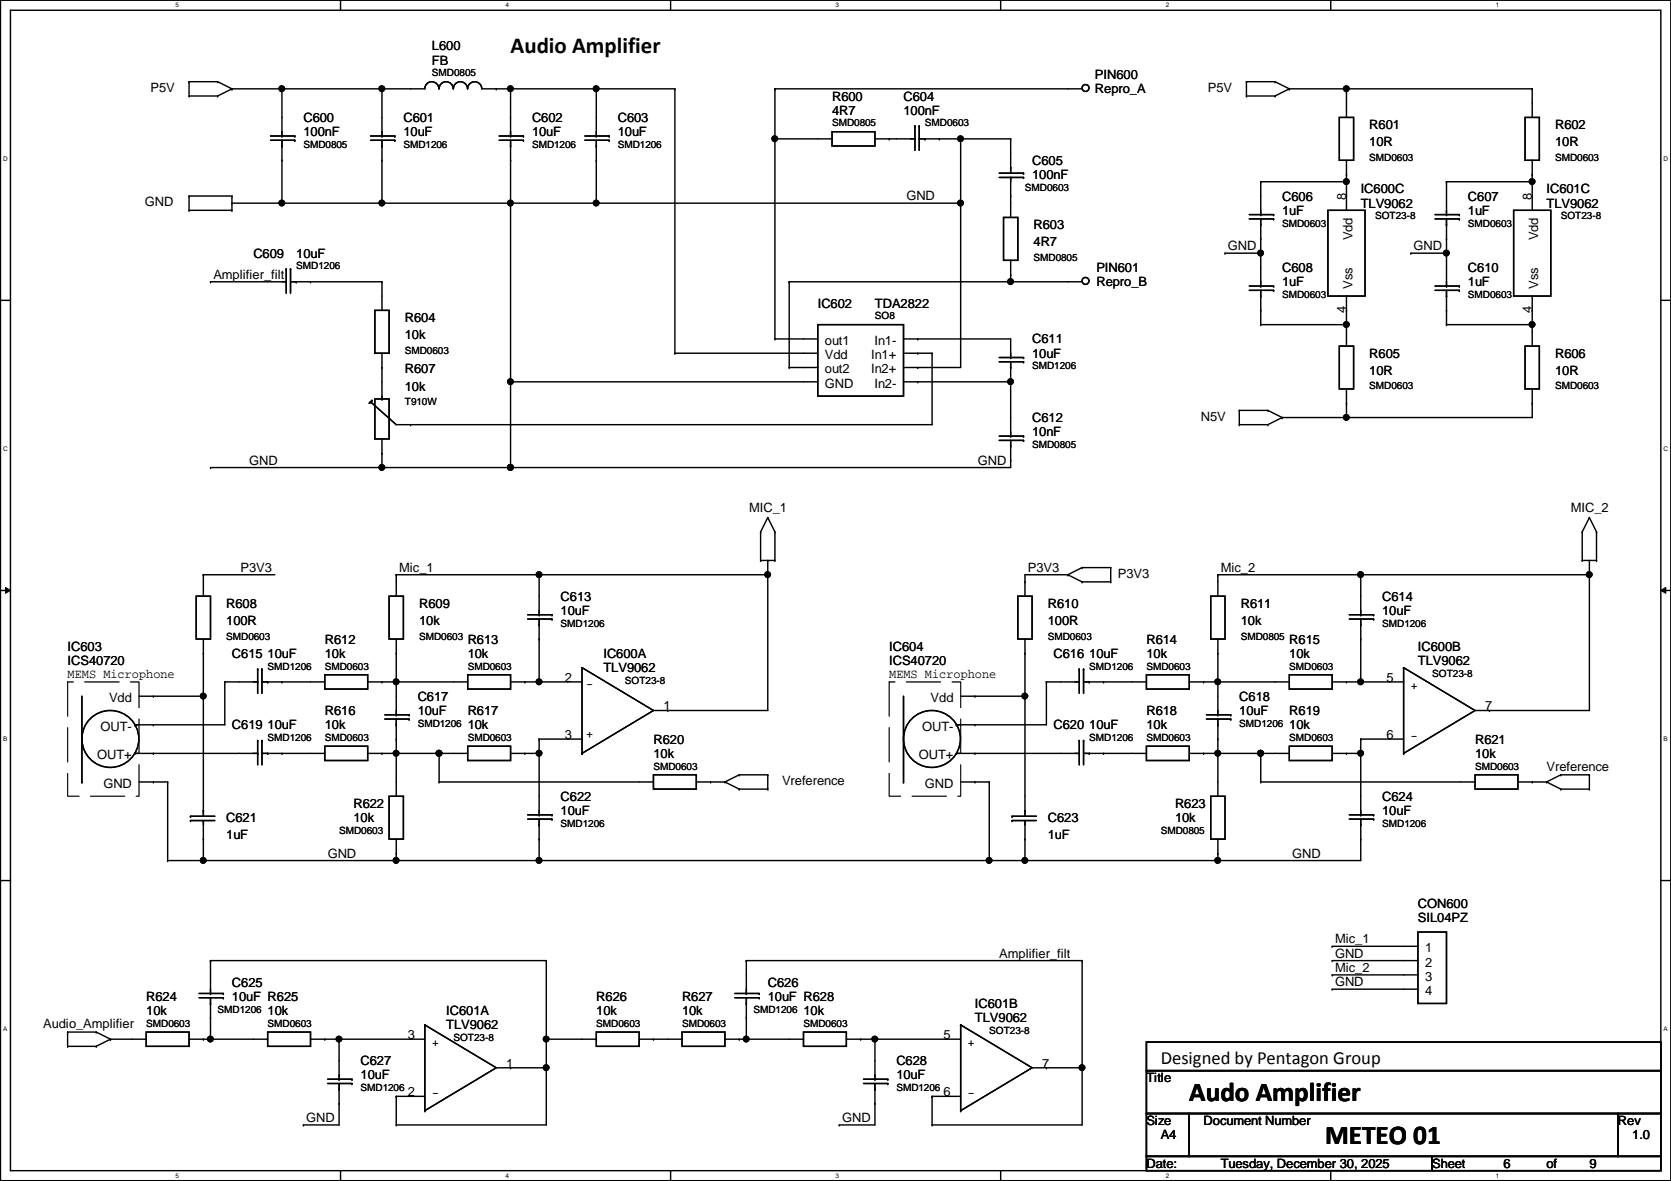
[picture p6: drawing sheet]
<svg xmlns="http://www.w3.org/2000/svg" width="297mm" height="210mm" viewBox="0 0 297 210" stroke-linecap="round" stroke-linejoin="round" font-family="sans-serif">
<path d="M.1 0h296.9v209.8h-296.9zM1.9 1.8h293.3v206.3h-293.3z" fill="none" stroke="#000" stroke-width=".25"/>
<g fill="#fff">
<path d="M31.2 .3h.6v1.2h-.6z"/>
<path d="M31.2 208.3h.6v1.2h-.6z"/>
</g>
<path d="M60.5 0v1.8M60.5 208.1v1.7" fill="none" stroke="#000" stroke-width=".25"/>
<g fill="#fff">
<path d="M89.9 .3h.6v1.2h-.6z"/>
<path d="M89.9 208.3h.6v1.2h-.6z"/>
</g>
<path d="M119.2 0v1.8M119.2 208.1v1.7" fill="none" stroke="#000" stroke-width=".25"/>
<g fill="#fff">
<path d="M148.5 .3h.6v1.2h-.6z"/>
<path d="M148.5 208.3h.6v1.2h-.6z"/>
</g>
<path d="M177.9 0v1.8M177.9 208.1v1.7" fill="none" stroke="#000" stroke-width=".25"/>
<g fill="#fff">
<path d="M207.2 .3h.6v1.2h-.6z"/>
<path d="M207.2 208.3h.6v1.2h-.6z"/>
</g>
<path d="M236.6 0v1.8M236.6 208.1v1.7" fill="none" stroke="#000" stroke-width=".25"/>
<g fill="#fff">
<path d="M265.9 .3h.6v1.2h-.6z"/>
<path d="M265.9 208.3h.6v1.2h-.6z"/>
<path d="M.5 27.6h.8v1.2h-.8z"/>
<path d="M295.7 27.6h.8v1.2h-.8z"/>
<path d="M.5 79.2h.8v1.1h-.8z"/>
<path d="M295.7 79.2h.8v1.1h-.8z"/>
</g>
<path d="M.1 53.4h1.8M295.2 53.4h1.8" fill="none" stroke="#000" stroke-width=".25"/>
<g fill="#fff">
<path d="M.5 130.7h.8v1.2h-.8z"/>
<path d="M295.7 130.7h.7v1.2h-.7z"/>
</g>
<path d="M.1 104.9h1.8M295.2 104.9h1.8" fill="none" stroke="#000" stroke-width=".25"/>
<path d="M1 104.4l.9 .5-.9 .6zM295.2 104.9l.9-.5v1.1z" fill="#000"/>
<path d="M1 104.4l.9 .5-.9 .6zM295.2 104.9l.9-.5v1.1z" fill="none" stroke="#000" stroke-width=".18"/>
<g fill="#fff">
<path d="M.5 182.3h.8v1.2h-.8z"/>
<path d="M295.7 182.3h.7v1.2h-.7z"/>
</g>
<g fill="none" stroke="#000" stroke-width=".25">
<path d="M33.6 17.1h.1M33.6 14.5h.1M33.6 14.5v2.6M33.6 14.5h5.1M33.6 17.1h5.1M38.7 14.5h.1M38.7 17.1h.1M38.7 14.5l2.5 1.3M41.2 15.8h.1M41.2 15.8h34.3a1.27 1.27 0 0 1 1.3-1.3 1.27 1.27 0 0 1 1.3 1.3 1.25 1.25 0 0 1 1.2-1.3 1.25 1.25 0 0 1 1.3 1.3M41.2 15.8l-2.5 1.3M50.1 15.8h.1"/>
<path d="M50.1 15.8v8.4M67.9 15.8h.1M67.9 15.8v8.4M80.6 15.8a1.25 1.25 0 0 1 1.2-1.3 1.25 1.25 0 0 1 1.3 1.3M83.1 15.8a1.25 1.25 0 0 1 1.3-1.3 1.25 1.25 0 0 1 1.2 1.3M85.7 15.8h34.3M88.2 15.8h.1M90.8 15.8h.1M90.8 15.8v8.4M106 15.8h.1M106 15.8v8.4M120 15.8h.1"/>
<path d="M120 15.8v47M137.7 15.8h.1M137.7 15.8h54.7M137.7 15.8v44.4M221.6 17.1h.1M221.6 14.5h.1M221.6 14.5h5M221.6 17.1h5M221.6 14.5v2.6M226.6 14.5h.1M226.6 17.1h.1M226.6 14.5l2.6 1.3"/>
<path d="M229.2 15.8h.1M229.2 15.8h43.2M229.2 15.8l-2.6 1.3M239.3 15.8h.1M239.3 15.8v5.1M272.4 15.8h.1M272.4 15.8v5.1M33.6 37.4h.1M33.6 34.8h.1M33.6 34.8h7.6M33.6 37.4h7.6M33.6 34.8v2.6"/>
<path d="M41.2 36.1h.1M41.2 34.8h.1M41.2 37.4h.1M41.2 36.1h129.6M41.2 34.8v2.6M48.1 24.2h4.3M48.1 24.9h4.3M50.1 28.5h.1M50.1 36.1h.1M50.1 24.2h.1M50.1 26h.1M50.1 24.9v11.2"/>
<path d="M52.4 24.2h.1M52.4 24.9h.1M65.9 24.2h4.3M65.9 24.9h4.3M67.9 28.5h.1M67.9 36.1h.1M67.9 24.2h.1M67.9 26h.1M67.9 24.9v11.2M70.2 24.2h.1M70.2 24.9h.1M88.7 24.2h4.3"/>
<path d="M88.7 24.9h4.3M90.8 36.1h.1M90.8 28.5h.1M90.8 24.2h.1M90.8 26h.1M90.8 24.9v58.2M93 24.2h.1M93 24.9h.1M104 24.2h4.3M104 24.9h4.3M106 36.1h.1M106 28.5h.1"/>
<path d="M106 24.2h.1M106 26h.1M106 24.9v11.2M108.3 24.2h.1M108.3 24.9h.1M137.7 24.7h.1M137.7 24.7h10.2M147.9 23.4h7.6v2.6h-7.6zM155.5 24.7h7.1M158.1 24.7h.1M162.6 22.4h.1M162.6 24.7h.1"/>
<path d="M162.6 22.4v4.3M163.4 22.4h.1M163.4 24.7h16.3M163.4 22.4v4.3M164.4 24.7h.1M167 24.7h.1M170.8 24.7h.1M170.8 36.1h.1M170.8 24.7v40.6h-10.2M177.6 31.5h4.3M177.6 30.8h4.3M178.4 38.7h2.5v7.6h-2.5z"/>
<path d="M179.7 34.8h.1M179.7 24.7h.1M179.7 31.5h.1M179.7 29.8h.1M179.7 24.7v6.1M179.7 31.5v7.2M181.9 31.5h.1M181.9 30.8h.1M222.1 38.1h4.3M222.1 38.9h4.3M224.1 32.3h.1M224.1 38.1h.1"/>
<path d="M224.1 39.9h.1M224.1 32.3v5.8M224.1 38.9v11.9M224.1 32.3h15.2M226.4 38.1h.1M226.4 38.9h.1M236 37.4h6.7v15.2h-6.7zM238.1 20.9h2.5v7.6h-2.5zM239.3 32.3h.1M239.3 31h.1M239.3 28.5v8.9M255.1 38.1h4.3"/>
<path d="M255.1 38.9h4.3M257.1 32.3h.1M257.1 38.1h.1M257.1 39.9h.1M257.1 32.3h15.3M257.1 32.3v5.8M257.1 38.9v11.9M259.4 38.1h.1M259.4 38.9h.1M269.1 37.4h6.6v15.2h-6.6zM271.1 20.9h2.5v7.6h-2.5zM272.4 32.3h.1"/>
<path d="M272.4 31h.1M272.4 28.5v8.9M37.4 50.1h.1M37.4 50.1h13.5M50.9 47.8h.1M50.9 50.1h.1M50.9 47.8v4.3M51.6 47.8h.1M51.6 50.1h16.3M51.6 47.8v4.3M52.7 50.1h.1M55.2 50.1h.1"/>
<path d="M66.6 55.2h2.6v7.6h-2.6zM67.9 50.1h.1M67.9 50.1v5.1M140.3 50.1h.1M140.3 50.1h52.1M140.3 50.1v15.2M145.4 57.7h15.2v12.7h-15.2zM179.7 48.8h.1M179.7 50.1h.1M179.7 46.3v3.8M217.8 45h.1M217.8 45h6.3"/>
<path d="M222.1 50.8h4.3M222.1 51.6h4.3M224.1 45h.1M224.1 55.2h.1M224.1 57.7h.1M224.1 42.5h.1M224.1 50.8h.1M224.1 52.6h.1M224.1 51.6v6.1M224.1 57.7h15.2M226.4 50.8h.1M226.4 51.6h.1"/>
<path d="M239.3 57.7h.1M239.3 55.2h.1M239.3 52.6v8.9M250.8 45h.1M250.8 45h6.3M255.1 50.8h4.3M255.1 51.6h4.3M257.1 45h.1M257.1 57.7h.1M257.1 55.2h.1M257.1 42.5h.1M257.1 50.8h.1"/>
<path d="M257.1 52.6h.1M257.1 57.7h15.3M257.1 51.6v6.1M259.4 50.8h.1M259.4 51.6h.1M272.4 57.7h.1M272.4 55.2h.1M272.4 52.6v8.9M65.9 71.4h.1M66.1 71.2h.1M66.1 71.2l-.5 .5M66.6 70.9h2.6v7.1h-2.6z"/>
<path d="M67.9 65.3h.1M67.9 70.9h.1M67.9 62.8v8.1M67.9 78v5.1M73 75.5h.1M90.8 67.9h.1M90.8 67.9h54.6M120 62.8h.1M120 62.8h25.4M137.7 60.2h.1M137.7 60.2h7.7M140.3 65.3h.1"/>
<path d="M140.3 65.3h5.1M160.6 67.9h19.1M160.6 62.8h5.1M160.6 60.2h19.1v3.3M163.1 62.8h.1M163.1 67.9h.1M163.1 65.3h.1M163.1 60.2h.1M165.7 62.8h.1M165.7 62.8v12.7h-95.3l-4.5-4.1M177.6 77.5h4.3M177.6 78.3h4.3"/>
<path d="M177.6 63.5h4.3M177.6 64.3h4.3M179.7 67.9h.1M179.7 77.5h.1M179.7 79.3h.1M179.7 63.5h.1M179.7 65.3h.1M179.7 64.3v13.2M179.7 78.3v4.8h-142.3M181.9 77.5h.1M181.9 78.3h.1M181.9 63.5h.1"/>
<path d="M181.9 64.3h.1M220.3 75.5h.1M220.3 72.9h.1M220.3 75.5h5.1M220.3 72.9h5.1M220.3 72.9v2.6M225.4 72.9h.1M225.4 75.5h.1M225.4 72.9l2.5 1.3M227.9 74.2h.1M227.9 74.2l-2.5 1.3M238.1 61.5h2.5v7.6h-2.5z"/>
<path d="M239.3 74.2h.1M239.3 71.7h.1M239.3 69.1v5.1M271.1 61.5h2.5v7.6h-2.5zM272.4 71.7h.1M272.4 69.1v5.1h-44.5M37.4 83.1h.1M67.9 83.1h.1M67.9 80.6h.1M90.8 83.1h.1M135.2 94.5h.1M135.2 99.6h.1"/>
<path d="M135.2 99.6h2.5M135.2 94.5v5.1M136.5 99.6h.1M136.5 92h.1M136.5 99.6v26.7h-20.3M136.5 92l-1.3 2.5M136.5 92l1.2 2.5M137.7 94.5h.1M137.7 99.6h.1M137.7 94.5v5.1M179.7 81.8h.1M281.3 94.5h.1"/>
<path d="M281.3 99.6h.1M281.3 94.5v5.1M281.3 99.6h2.5M282.5 92h.1M282.5 99.6v26.7h-20.3M282.5 92l-1.2 2.5M282.5 92l1.3 2.5M283.8 94.5h.1M283.8 99.6h.1M283.8 94.5v5.1M34.9 106h2.5v7.6h-2.5zM36.1 102.2h.1"/>
<path d="M36.1 116.1h.1M36.1 102.2v3.8M36.1 113.6v31.5M36.1 102.2h12.7M45.8 118.9h.1M45.8 118.9v4.3M46.6 118.9h.1M46.6 118.9v4.3M57.7 119.9h7.7v2.6h-7.7zM69.2 106h2.5v7.6h-2.5zM70.4 116.1h.1M70.4 102.2h.1"/>
<path d="M70.4 102.2v3.8M70.4 113.6v13.4M70.4 102.2h66.1M83.1 119.9h7.7v2.6h-7.7zM93.8 109.3h4.3M93.8 110h4.3M95.8 113.6h.1M95.8 102.2h.1M95.8 109.3h.1M95.8 111h.1M95.8 102.2v7.1M95.8 110v11.2"/>
<path d="M98.1 109.3h.1M98.1 110h.1M103.5 118.7h.1M103.5 118.7l12.7 7.6M103.5 118.7v15.2M136.5 102.2h.1M180.9 106h2.6v7.6h-2.6zM182.2 116.1h.1M182.2 103.4h.1M182.2 113.6v31.5M189.8 102.2h.1M189.8 102.2h-7.6v3.8"/>
<path d="M189.8 102.2l2.6 1.2M191.9 118.9h.1M191.9 118.9v4.3M192.4 100.9h.1M192.4 103.4h.1M192.4 100.9h5M192.4 100.9l-2.6 1.3M192.4 103.4h5M192.6 118.9h.1M192.6 118.9v4.3M197.4 103.4h.1M197.4 100.9h.1"/>
<path d="M197.4 100.9v2.5M203.8 119.9h7.6v2.6h-7.6zM215.2 106h2.6v7.6h-2.6zM216.5 102.2h.1M216.5 116.1h.1M216.5 102.2h66M216.5 102.2v3.8M216.5 113.6v13.4M229.2 119.9h7.6v2.6h-7.6zM239.9 109.3h4.3M239.9 110h4.3M241.9 113.6h.1"/>
<path d="M241.9 102.2h.1M241.9 109.3h.1M241.9 111h.1M241.9 102.2v7.1M241.9 110v11.2M244.2 109.3h.1M244.2 110h.1M249.5 118.7h.1M249.5 118.7l12.7 7.6M249.5 118.7v15.2M282.5 102.2h.1M14.6 139h.1"/>
<path d="M14.6 123.7v15.3M24 128.8h.1M24 133.9h.1M24 133.9h21.8M24.7 139h5.1M24.7 123.7h11.4M27.3 139h.1M27.3 123.7h.1M27.3 133.9h.1M27.3 128.8h.1M29.8 139h.1M29.8 139v14"/>
<path d="M36.1 123.7h.1M40 121.2h.1M40 121.2h5.8M40 121.2v7.6h-16M45.8 121.2h.1M45.8 131.6h.1M45.8 133.9h.1M45.8 131.6v4.3M46.6 131.6h.1M46.6 133.9h11.1M46.6 121.2h11.1M46.6 131.6v4.3"/>
<path d="M47.6 121.2h.1M47.6 133.9h.1M50.1 121.2h.1M50.1 133.9h.1M57.7 132.6h7.7v2.6h-7.7zM65.4 133.9h17.7M65.4 121.2h17.7M67.9 133.9h.1M67.9 121.2h.1M68.4 127h4.3M68.4 127.8h4.3M70.4 131.4h.1"/>
<path d="M70.4 121.2h.1M70.4 133.9h.1M70.4 127h.1M70.4 128.8h.1M70.4 127.8v13.7M72.7 127h.1M72.7 127.8h.1M78.1 133.9h.1M78.1 139h.1M78.1 139h38.1M78.1 133.9v5.1M83.1 132.6h7.7v2.6h-7.7z"/>
<path d="M90.8 133.9h5M90.8 121.2h12.7M93.3 133.9h.1M93.3 121.2h.1M95.8 133.9h.1M95.8 121.2h.1M95.8 131.4h.1M95.8 131.4v13.4M95.8 131.4h7.7M103.5 133.9h.1M116.2 137.7h7.6v2.6h-7.6zM116.2 126.3l-12.7 7.6"/>
<path d="M118.7 126.3h.1M123.8 139h5.1M126.3 139h.1M128.9 139h.1M128.9 139l2.5 1.3M131.4 137.7h.1M131.4 137.7h5.1M131.4 137.7l-2.5 1.3M136.5 137.7h.1M136.5 137.7v2.6M160.6 139h.1M160.6 123.7v15.3"/>
<path d="M170 128.8h.1M170 133.9h.1M170 133.9h21.9M170.8 139h5M170.8 123.7h11.4M173.3 133.9h.1M173.3 139h.1M173.3 123.7h.1M173.3 128.8h.1M175.8 139h.1M175.8 139v14M182.2 123.7h.1"/>
<path d="M186 121.2h.1M186 121.2h5.9M186 121.2v7.6h-16M191.9 121.2h.1M191.9 131.6h.1M191.9 133.9h.1M191.9 131.6v4.3M192.6 131.6h.1M192.6 133.9h11.2M192.6 121.2h11.2M192.6 131.6v4.3M193.6 121.2h.1"/>
<path d="M193.6 133.9h.1M196.2 121.2h.1M196.2 133.9h.1M203.8 132.6h7.6v2.6h-7.6zM211.4 133.9h17.8M211.4 121.2h17.8M213.9 133.9h.1M213.9 121.2h.1M214.5 127h4.3M214.5 127.8h4.3M216.5 133.9h.1M216.5 131.4h.1"/>
<path d="M216.5 121.2h.1M216.5 127h.1M216.5 128.8h.1M216.5 127.8v13.7M218.8 127h.1M218.8 127.8h.1M224.1 139h.1M224.1 133.9h.1M224.1 139h38.1M224.1 133.9v5.1M229.2 132.6h7.6v2.6h-7.6zM236.8 133.9h5.1"/>
<path d="M236.8 121.2h12.7M239.3 133.9h.1M239.3 121.2h.1M241.9 133.9h.1M241.9 121.2h.1M241.9 131.4h.1M241.9 131.4h7.6M241.9 131.4v13.4M249.5 133.9h.1M262.2 137.7h7.6v2.6h-7.6zM262.2 126.3l-12.7 7.6M264.7 126.3h.1"/>
<path d="M269.8 139h5.1M272.4 139h.1M274.9 139h.1M274.9 139l2.5 1.3M277.4 137.7h.1M277.4 137.7h5.1M277.4 137.7l-2.5 1.3M282.5 137.7h.1M282.5 137.7v2.6M.1 156.5h1.8M29.8 153h.1M33.9 145.8h.1"/>
<path d="M33.9 145.1h.1M33.9 145.8h4.3M33.9 145.1h4.3M36.1 149.1h.1M36.1 153h.1M36.1 145.8h.1M36.1 144.1h.1M36.1 145.8v7.2M69.2 141.5h2.5v7.6h-2.5zM70.4 153h.1M70.4 151.7h.1M70.4 149.1v3.9"/>
<path d="M93.8 144.8h4.3M93.8 145.6h4.3M95.8 149.1h.1M95.8 153h.1M95.8 144.8h.1M95.8 146.6h.1M95.8 145.6v7.4M98.1 144.8h.1M98.1 145.6h.1M131.4 140.3h.1M131.4 140.3h5.1M136.5 140.3h.1"/>
<path d="M175.8 153h.1M179.9 145.8h.1M179.9 145.1h.1M179.9 145.8h4.3M179.9 145.1h4.3M182.2 153h.1M182.2 149.1h.1M182.2 145.8h.1M182.2 144.1h.1M182.2 145.8v7.2M215.2 141.5h2.6v7.6h-2.6zM216.5 151.7h.1"/>
<path d="M216.5 153h.1M216.5 149.1v3.9M239.9 144.8h4.3M239.9 145.6h4.3M241.9 149.1h.1M241.9 144.8h.1M241.9 146.6h.1M241.9 145.6v7.4h-212.1M244.2 144.8h.1M244.2 145.6h.1M277.4 140.3h.1M277.4 140.3h5.1"/>
<path d="M282.5 140.3h.1M295.2 156.5h1.8M35.4 176.6h4.3M35.4 177.3h4.3M37.4 170.7h.1M37.4 176.6h.1M37.4 178.4h.1M37.4 170.7h59.7M37.4 170.7v5.9M37.4 177.3v7.4M39.7 176.6h.1M39.7 177.3h.1"/>
<path d="M97.1 170.7h.1M97.1 170.7v29.2h-26.7M130.6 176.6h4.4M130.6 177.3h4.4M132.7 170.7h.1M132.7 176.6h.1M132.7 178.4h.1M132.7 170.7h59.7M132.7 170.7v5.9M132.7 177.3v7.4M135 176.6h.1M135 177.3h.1"/>
<path d="M192.4 170.7h.1M192.4 170.7v29.2h-26.7M236.8 168.2h.1M236.8 170.7h.1M236.8 173.3h.1M236.8 175.8h.1M236.8 170.7h15.2M236.8 168.2h15.2M236.8 173.3h15.2M236.8 175.8h15.2M252 165.7h5.1v12.7h-5.1zM12 186h.1"/>
<path d="M12 183.4h.1M12 183.4h5.1M12 186h5.1M12 183.4v2.6M17.1 183.4h.1M17.1 186h.1M17.1 183.4l2.5 1.3M19.6 184.7h.1M19.6 184.7h6.4M19.6 184.7l-2.5 1.3M26 183.4h7.6v2.6h-7.6zM33.6 184.7h14"/>
<path d="M36.1 184.7h.1M37.4 180.9h.1M37.4 184.7h.1M47.6 183.4h7.6v2.6h-7.6zM53.9 199.9h.1M55.2 184.7h20.3M57.7 184.7h.1M58.2 191.8h4.4M58.2 192.6h4.4M60.3 184.7h.1M60.3 196.1h.1M60.3 191.8h.1"/>
<path d="M60.3 193.6h.1M60.3 192.6v7.3h-6.4M60.3 184.7v7.1M62.6 191.8h.1M62.6 192.6h.1M70.4 194.9h.1M70.4 199.9h.1M70.4 194.9h5.1M70.4 194.9v5M75.5 197.4h.1M75.5 182.2h.1M75.5 182.2l12.7 7.6"/>
<path d="M75.5 182.2v15.2M88.2 189.8h8.9M88.2 189.8l-12.7 7.6M90.8 189.8h.1M97.1 189.8h.1M97.1 184.7h.1M97.1 184.7h8.9M106 183.4h7.6v2.6h-7.6zM113.6 184.7h7.6M116.2 184.7h.1M121.2 183.4h7.7v2.6h-7.7zM128.9 184.7h13.9"/>
<path d="M131.4 184.7h.1M132.7 180.9h.1M132.7 184.7h.1M142.8 183.4h7.6v2.6h-7.6zM149.2 199.9h.1M150.4 184.7h20.4M153 184.7h.1M153.5 191.8h4.3M153.5 192.6h4.3M155.5 196.1h.1M155.5 184.7h.1M155.5 191.8h.1"/>
<path d="M155.5 193.6h.1M155.5 192.6v7.3h-6.3M155.5 184.7v7.1M157.8 191.8h.1M157.8 192.6h.1M165.7 194.9h.1M165.7 199.9h.1M165.7 194.9v5M165.7 194.9h5.1M170.8 197.4h.1M170.8 182.2h.1M170.8 182.2v15.2"/>
<path d="M170.8 182.2l12.7 7.6M183.5 189.8h8.9M183.5 189.8l-12.7 7.6M186 189.8h.1M192.4 189.8h.1M203.8 185.2h91.4v5.1h-91.4zM203.8 190.3h91.4v7.6h-91.4zM203.8 197.9h7.6v7.6h-7.6zM211.4 197.9h76.2v7.6h-76.2zM287.6 197.9h7.6v7.6h-7.6zM203.8 205.5h50.8v2.6h-50.8zM254.6 205.5h40.6v2.6h-40.6z"/>
<circle cx="50.1" cy="15.8" r=".49"/>
<circle cx="67.9" cy="15.8" r=".49"/>
<circle cx="90.7" cy="15.8" r=".49"/>
<circle cx="106" cy="15.8" r=".49"/>
<circle cx="193" cy="15.6" r=".62"/>
<circle cx="239.3" cy="15.8" r=".49"/>
<circle cx="50.1" cy="36.1" r=".49"/>
<circle cx="67.9" cy="36.1" r=".49"/>
<circle cx="90.7" cy="36.1" r=".49"/>
<circle cx="106" cy="36.1" r=".49"/>
<circle cx="137.7" cy="24.7" r=".49"/>
<circle cx="170.7" cy="36.1" r=".49"/>
<circle cx="170.7" cy="24.7" r=".49"/>
<circle cx="239.3" cy="32.3" r=".49"/>
<circle cx="272.3" cy="32.3" r=".49"/>
<circle cx="179.6" cy="50.1" r=".49"/>
<circle cx="193" cy="49.9" r=".62"/>
<circle cx="224.1" cy="45" r=".49"/>
<circle cx="239.3" cy="57.7" r=".49"/>
<circle cx="257.1" cy="45" r=".49"/>
<circle cx="272.3" cy="57.7" r=".49"/>
<circle cx="90.7" cy="67.8" r=".49"/>
<circle cx="179.6" cy="67.8" r=".49"/>
<circle cx="239.3" cy="74.2" r=".49"/>
<circle cx="67.9" cy="83.1" r=".49"/>
<circle cx="90.7" cy="83.1" r=".49"/>
<circle cx="95.8" cy="102.1" r=".49"/>
<circle cx="136.5" cy="102.1" r=".49"/>
<circle cx="241.9" cy="102.1" r=".49"/>
<circle cx="282.5" cy="102.1" r=".49"/>
<circle cx="19.6" cy="131.3" r="5.1"/>
<circle cx="36.1" cy="123.7" r=".49"/>
<circle cx="70.4" cy="133.9" r=".49"/>
<circle cx="70.4" cy="121.2" r=".49"/>
<circle cx="78" cy="133.9" r=".49"/>
<circle cx="95.8" cy="121.2" r=".49"/>
<circle cx="95.8" cy="133.9" r=".49"/>
<circle cx="165.7" cy="131.3" r="5.1"/>
<circle cx="182.2" cy="123.7" r=".49"/>
<circle cx="216.5" cy="121.2" r=".49"/>
<circle cx="216.5" cy="133.9" r=".49"/>
<circle cx="224.1" cy="133.9" r=".49"/>
<circle cx="241.9" cy="121.2" r=".49"/>
<circle cx="241.9" cy="133.9" r=".49"/>
<circle cx="36.1" cy="152.9" r=".49"/>
<circle cx="70.4" cy="152.9" r=".49"/>
<circle cx="95.8" cy="152.9" r=".49"/>
<circle cx="175.8" cy="152.9" r=".49"/>
<circle cx="182.2" cy="152.9" r=".49"/>
<circle cx="216.5" cy="152.9" r=".49"/>
<circle cx="37.4" cy="184.7" r=".49"/>
<circle cx="60.3" cy="184.7" r=".49"/>
<circle cx="97.1" cy="184.7" r=".49"/>
<circle cx="97.1" cy="189.8" r=".49"/>
<circle cx="132.6" cy="184.7" r=".49"/>
<circle cx="155.5" cy="184.7" r=".49"/>
<circle cx="192.3" cy="189.8" r=".49"/>
</g>
<g fill="#000">
<circle cx="50.1" cy="15.8" r=".49"/>
<circle cx="67.9" cy="15.8" r=".49"/>
<circle cx="90.7" cy="15.8" r=".49"/>
<circle cx="106" cy="15.8" r=".49"/>
<circle cx="239.3" cy="15.8" r=".49"/>
<circle cx="50.1" cy="36.1" r=".49"/>
<circle cx="67.9" cy="36.1" r=".49"/>
<circle cx="90.7" cy="36.1" r=".49"/>
<circle cx="106" cy="36.1" r=".49"/>
<circle cx="137.7" cy="24.7" r=".49"/>
<circle cx="170.7" cy="36.1" r=".49"/>
<circle cx="170.7" cy="24.7" r=".49"/>
<circle cx="239.3" cy="32.3" r=".49"/>
<circle cx="272.3" cy="32.3" r=".49"/>
<circle cx="179.6" cy="50.1" r=".49"/>
<circle cx="224.1" cy="45" r=".49"/>
<circle cx="239.3" cy="57.7" r=".49"/>
<circle cx="257.1" cy="45" r=".49"/>
<circle cx="272.3" cy="57.7" r=".49"/>
<circle cx="90.7" cy="67.8" r=".49"/>
<circle cx="179.6" cy="67.8" r=".49"/>
<circle cx="239.3" cy="74.2" r=".49"/>
<circle cx="67.9" cy="83.1" r=".49"/>
<circle cx="90.7" cy="83.1" r=".49"/>
<circle cx="95.8" cy="102.1" r=".49"/>
<circle cx="136.5" cy="102.1" r=".49"/>
<circle cx="241.9" cy="102.1" r=".49"/>
<circle cx="282.5" cy="102.1" r=".49"/>
<circle cx="36.1" cy="123.7" r=".49"/>
<circle cx="70.4" cy="133.9" r=".49"/>
<circle cx="70.4" cy="121.2" r=".49"/>
<circle cx="78" cy="133.9" r=".49"/>
<circle cx="95.8" cy="121.2" r=".49"/>
<circle cx="95.8" cy="133.9" r=".49"/>
<circle cx="182.2" cy="123.7" r=".49"/>
<circle cx="216.5" cy="121.2" r=".49"/>
<circle cx="216.5" cy="133.9" r=".49"/>
<circle cx="224.1" cy="133.9" r=".49"/>
<circle cx="241.9" cy="121.2" r=".49"/>
<circle cx="241.9" cy="133.9" r=".49"/>
<circle cx="36.1" cy="152.9" r=".49"/>
<circle cx="70.4" cy="152.9" r=".49"/>
<circle cx="95.8" cy="152.9" r=".49"/>
<circle cx="175.8" cy="152.9" r=".49"/>
<circle cx="182.2" cy="152.9" r=".49"/>
<circle cx="216.5" cy="152.9" r=".49"/>
<circle cx="37.4" cy="184.7" r=".49"/>
<circle cx="60.3" cy="184.7" r=".49"/>
<circle cx="97.1" cy="184.7" r=".49"/>
<circle cx="97.1" cy="189.8" r=".49"/>
<circle cx="132.6" cy="184.7" r=".49"/>
<circle cx="155.5" cy="184.7" r=".49"/>
<circle cx="192.3" cy="189.8" r=".49"/>
</g>
<path d="M12 121.2h12.7v20.3h-12.7zM158.1 121.2h12.7v20.3h-12.7z" fill="none" stroke="#fff" stroke-width=".18" stroke-dasharray="6.1 2"/>
<path d="M12 121.2h12.7v20.3h-12.7zM158.1 121.2h12.7v20.3h-12.7z" fill="none" stroke="#000" stroke-width=".18" stroke-dasharray="6.1 2"/>
<g font-size="4.8">
<text x="211.4" y="195.7">Audo Amplifier</text>
<text x="235.5" y="203.3">METEO 01</text>
</g>
<text font-size="4.1" x="90.8" y="9.5">Audio Amplifier</text>
<text font-size="3.3" x="206.3" y="189.1">Designed by Pentagon Group</text>
<g font-size="2.3">
<text x="76.8" y="9">L600</text>
<text x="76.8" y="11.5">FB</text>
<text x="26.8" y="16.3">P5V</text>
<text x="147.9" y="17.9">R600</text>
<text x="160.6" y="17.9">C604</text>
<text x="194.6" y="14.1">PIN600</text>
<text x="194.6" y="16.6">Repro_A</text>
<text x="214.7" y="16.3">P5V</text>
<text x="53.9" y="21.7">C600</text>
<text x="71.7" y="21.7">C601</text>
<text x="94.6" y="21.7">C602</text>
<text x="109.8" y="21.7">C603</text>
<text x="147.9" y="20.4">4R7</text>
<text x="160.6" y="20.4">100nF</text>
<text x="243.4" y="22.9">R601</text>
<text x="276.4" y="22.9">R602</text>
<text x="53.9" y="24.2">100nF</text>
<text x="71.7" y="24.2">10uF</text>
<text x="94.6" y="24.2">10uF</text>
<text x="109.8" y="24.2">10uF</text>
<text x="183.5" y="29.3">C605</text>
<text x="243.4" y="26">10R</text>
<text x="276.4" y="26">10R</text>
<text x="161.1" y="35.6">GND</text>
<text x="183.5" y="31.8">100nF</text>
<text x="227.9" y="35.6">C606</text>
<text x="239.3" y="35.6" transform="rotate(-90 239.3 35.6)">8</text>
<text x="241.9" y="34.4">IC600C</text>
<text x="260.9" y="35.6">C607</text>
<text x="272.3" y="35.6" transform="rotate(-90 272.3 35.6)">8</text>
<text x="274.9" y="34.4">IC601C</text>
<text x="25.7" y="36.7">GND</text>
<text x="183.7" y="40.7">R603</text>
<text x="227.9" y="38.2">1uF</text>
<text x="241.9" y="36.9">TLV9062</text>
<text x="260.9" y="38.2">1uF</text>
<text x="274.9" y="36.9">TLV9062</text>
<text x="45" y="45.8">C609</text>
<text x="52.7" y="45.8">10uF</text>
<text x="183.7" y="43.8">4R7</text>
<text x="218.3" y="44.5">GND</text>
<text x="240.4" y="42.7" transform="rotate(-90 240.4 42.7)">Vdd</text>
<text x="251.3" y="44.5">GND</text>
<text x="273.4" y="42.7" transform="rotate(-90 273.4 42.7)">Vdd</text>
<text x="37.9" y="49.6">Amplifier_filt</text>
<text x="194.9" y="48.3">PIN601</text>
<text x="194.9" y="50.9">Repro_B</text>
<text x="227.9" y="48.3">C608</text>
<text x="227.9" y="50.9">1uF</text>
<text x="240.4" y="51.4" transform="rotate(-90 240.4 51.4)">Vss</text>
<text x="260.9" y="48.3">C610</text>
<text x="260.9" y="50.9">1uF</text>
<text x="273.4" y="51.4" transform="rotate(-90 273.4 51.4)">Vss</text>
<text x="72" y="57.2">R604</text>
<text x="145.4" y="54.7">IC602</text>
<text x="155.5" y="54.7">TDA2822</text>
<text x="239.3" y="55.7" transform="rotate(-90 239.3 55.7)">4</text>
<text x="272.3" y="55.7" transform="rotate(-90 272.3 55.7)">4</text>
<text x="72" y="60.3">10k</text>
<text x="146.6" y="61.3">out1</text>
<text x="146.6" y="63.8">Vdd</text>
<text x="154.9" y="63.8">In1+</text>
<text x="155.4" y="61.3">In1-</text>
<text x="183.5" y="61">C611</text>
<text x="183.5" y="63.6">10uF</text>
<text x="243.4" y="63.6">R605</text>
<text x="276.4" y="63.6">R606</text>
<text x="72" y="66.4">R607</text>
<text x="72" y="69.4">10k</text>
<text x="146.6" y="66.4">out2</text>
<text x="146.6" y="68.9">GND</text>
<text x="154.9" y="66.4">In2+</text>
<text x="155.4" y="68.9">In2-</text>
<text x="243.4" y="66.6">10R</text>
<text x="276.4" y="66.6">10R</text>
<text x="183.5" y="75">C612</text>
<text x="183.5" y="77.6">10nF</text>
<text x="213.4" y="74.8">N5V</text>
<text x="44.3" y="82.6">GND</text>
<text x="173.8" y="82.6">GND</text>
<text x="133.2" y="91">MIC_1</text>
<text x="279.2" y="91">MIC_2</text>
<text x="42.8" y="101.6">P3V3</text>
<text x="70.9" y="101.6">Mic_1</text>
<text x="182.7" y="101.6">P3V3</text>
<text x="217" y="101.6">Mic_2</text>
<text x="99.6" y="106.8">C613</text>
<text x="198.7" y="102.7">P3V3</text>
<text x="245.7" y="106.8">C614</text>
<text x="40.2" y="108">R608</text>
<text x="40.2" y="111.1">100R</text>
<text x="74.5" y="108">R609</text>
<text x="74.5" y="111.1">10k</text>
<text x="99.6" y="109.3">10uF</text>
<text x="186.3" y="108">R610</text>
<text x="186.3" y="111.1">100R</text>
<text x="220.6" y="108">R611</text>
<text x="220.6" y="111.1">10k</text>
<text x="245.7" y="109.3">10uF</text>
<text x="12" y="115.7">IC603</text>
<text x="12" y="118.2">ICS40720</text>
<text x="41.2" y="116.9">C615 10uF</text>
<text x="57.7" y="114.4">R612</text>
<text x="57.7" y="116.9">10k</text>
<text x="83.1" y="114.4">R613</text>
<text x="83.1" y="116.9">10k</text>
<text x="107.3" y="116.9">IC600A</text>
<text x="107.3" y="119.5">TLV9062</text>
<text x="158.1" y="115.7">IC604</text>
<text x="158.1" y="118.2">ICS40720</text>
<text x="187.3" y="116.9">C616 10uF</text>
<text x="203.8" y="114.4">R614</text>
<text x="203.8" y="116.9">10k</text>
<text x="229.2" y="114.4">R615</text>
<text x="229.2" y="116.9">10k</text>
<text x="252" y="115.7">IC600B</text>
<text x="252" y="118.2">TLV9062</text>
<text x="12" y="120.5">MEMS Microphone</text>
<text x="19.4" y="124.8">Vdd</text>
<text x="74.2" y="124.5">C617</text>
<text x="100.4" y="121.2">2</text>
<text x="104.2" y="122.3">-</text>
<text x="158.1" y="120.5">MEMS Microphone</text>
<text x="165.4" y="124.8">Vdd</text>
<text x="220.3" y="124.5">C618</text>
<text x="246.5" y="121.2">5</text>
<text x="252" y="121.3" transform="rotate(180 252 121.3)">+</text>
<text x="17.9" y="129.9">OUT-</text>
<text x="41.2" y="129.6">C619 10uF</text>
<text x="57.7" y="127.1">R616</text>
<text x="57.7" y="129.6">10k</text>
<text x="74.2" y="127.1">10uF</text>
<text x="83.1" y="127.1">R617</text>
<text x="83.1" y="129.6">10k</text>
<text x="100.4" y="131.3">3</text>
<text x="104.2" y="131.2">+</text>
<text x="117.9" y="126.2">1</text>
<text x="163.9" y="129.9">OUT-</text>
<text x="187.3" y="129.6">C620 10uF</text>
<text x="203.8" y="127.1">R618</text>
<text x="203.8" y="129.6">10k</text>
<text x="220.3" y="127.1">10uF</text>
<text x="229.2" y="127.1">R619</text>
<text x="229.2" y="129.6">10k</text>
<text x="246.5" y="131.3">6</text>
<text x="252" y="130.2" transform="rotate(180 252 130.2)">-</text>
<text x="264" y="126.2">7</text>
<text x="17.3" y="135">OUT+</text>
<text x="116.2" y="132.2">R620</text>
<text x="116.2" y="134.7">10k</text>
<text x="163.3" y="135">OUT+</text>
<text x="262.2" y="132.2">R621</text>
<text x="262.2" y="134.7">10k</text>
<text x="274.9" y="137">Vreference</text>
<text x="18.4" y="140">GND</text>
<text x="62.8" y="143.6">R622</text>
<text x="99.6" y="142.3">C622</text>
<text x="139" y="139.5">Vreference</text>
<text x="164.4" y="140">GND</text>
<text x="208.9" y="143.6">R623</text>
<text x="245.7" y="142.3">C624</text>
<text x="40.2" y="146.1">C621</text>
<text x="40.2" y="149.2">1uF</text>
<text x="62.8" y="146.1">10k</text>
<text x="99.6" y="144.9">10uF</text>
<text x="186.3" y="146.1">C623</text>
<text x="186.3" y="149.2">1uF</text>
<text x="208.9" y="146.1">10k</text>
<text x="245.7" y="144.9">10uF</text>
<text x="58.2" y="152.4">GND</text>
<text x="229.7" y="152.4">GND</text>
<text x="252" y="161.4">CON600</text>
<text x="237.3" y="167.7">Mic_1</text>
<text x="252" y="163.9">SIL04PZ</text>
<text x="177.6" y="170.2">Amplifier_filt</text>
<text x="237.3" y="170.2">GND</text>
<text x="237.3" y="172.8">Mic_2</text>
<text x="253.3" y="169.2">1</text>
<text x="253.3" y="171.8">2</text>
<text x="26" y="177.9">R624</text>
<text x="41.2" y="175.3">C625</text>
<text x="41.2" y="177.9">10uF R625</text>
<text x="106" y="177.9">R626</text>
<text x="121.2" y="177.9">R627</text>
<text x="136.5" y="175.3">C626</text>
<text x="136.5" y="177.9">10uF R628</text>
<text x="173.3" y="179.2">IC601B</text>
<text x="237.3" y="175.3">GND</text>
<text x="253.3" y="174.3">3</text>
<text x="253.3" y="176.9">4</text>
<text x="7.7" y="182.7">Audio_Amplifier</text>
<text x="26" y="180.4">10k</text>
<text x="47.6" y="180.4">10k</text>
<text x="72.5" y="184.7">3</text>
<text x="78.1" y="184.8" transform="rotate(180 78.1 184.8)">+</text>
<text x="79.3" y="180.4">IC601A</text>
<text x="79.3" y="183">TLV9062</text>
<text x="106" y="180.4">10k</text>
<text x="121.2" y="180.4">10k</text>
<text x="142.8" y="180.4">10k</text>
<text x="167.7" y="184.7">5</text>
<text x="173.3" y="184.8" transform="rotate(180 173.3 184.8)">+</text>
<text x="173.3" y="181.7">TLV9062</text>
<text x="64.1" y="189.3">C627</text>
<text x="64.1" y="191.9">10uF</text>
<text x="90" y="189.7">1</text>
<text x="159.3" y="189.3">C628</text>
<text x="159.3" y="191.9">10uF</text>
<text x="185.2" y="189.7">7</text>
<text x="72.5" y="194.8">2</text>
<text x="78.1" y="193.7" transform="rotate(180 78.1 193.7)">-</text>
<text x="167.7" y="194.8">6</text>
<text x="173.3" y="193.7" transform="rotate(180 173.3 193.7)">-</text>
<text x="203.8" y="192.4">Title</text>
<text x="54.4" y="199.4">GND</text>
<text x="149.7" y="199.4">GND</text>
<text x="203.8" y="200">Size</text>
<text x="206.3" y="202.5">A4</text>
<text x="213.9" y="200">Document Number</text>
<text x="287.6" y="200">Rev</text>
<text x="290.1" y="202.5">1.0</text>
<text x="203.8" y="207.6">Date:</text>
<text x="217" y="207.6">Tuesday, December 30, 2025</text>
<text x="254.6" y="207.6">Sheet</text>
<text x="267.3" y="207.6">6</text>
<text x="274.9" y="207.6">of</text>
<text x="282.5" y="207.6">9</text>
</g>
<g font-size="1.8">
<text x="76.8" y="13.6">SMD0805</text>
<text x="147.9" y="22.5">SMD0805</text>
<text x="164.4" y="22.5">SMD0603</text>
<text x="53.9" y="26.3">SMD0805</text>
<text x="71.7" y="26.3">SMD1206</text>
<text x="94.6" y="26.3">SMD1206</text>
<text x="109.8" y="26.3">SMD1206</text>
<text x="243.4" y="28.6">SMD0603</text>
<text x="276.4" y="28.6">SMD0603</text>
<text x="182.2" y="33.9">SMD0603</text>
<text x="227.9" y="40.3">SMD0603</text>
<text x="244.4" y="39">SOT23-8</text>
<text x="260.9" y="40.3">SMD0603</text>
<text x="277.4" y="39">SOT23-8</text>
<text x="52.7" y="47.9">SMD1206</text>
<text x="183.7" y="46.4">SMD0805</text>
<text x="227.9" y="53">SMD0603</text>
<text x="260.9" y="53">SMD0603</text>
<text x="155.5" y="56.8">SO8</text>
<text x="72" y="62.9">SMD0603</text>
<text x="183.5" y="65.7">SMD1206</text>
<text x="243.4" y="69.2">SMD0603</text>
<text x="276.4" y="69.2">SMD0603</text>
<text x="72" y="72">T910W</text>
<text x="183.5" y="79.6">SMD0805</text>
<text x="40.2" y="113.7">SMD0603</text>
<text x="74.5" y="113.7">SMD0603</text>
<text x="99.6" y="111.4">SMD1206</text>
<text x="186.3" y="113.7">SMD0603</text>
<text x="220.6" y="113.7">SMD0805</text>
<text x="245.7" y="111.4">SMD1206</text>
<text x="47.6" y="119">SMD1206</text>
<text x="57.7" y="119">SMD0603</text>
<text x="83.1" y="119">SMD0603</text>
<text x="193.6" y="119">SMD1206</text>
<text x="203.8" y="119">SMD0603</text>
<text x="229.2" y="119">SMD0603</text>
<text x="111.1" y="121.5">SOT23-8</text>
<text x="254.6" y="120.3">SOT23-8</text>
<text x="47.6" y="131.7">SMD1206</text>
<text x="57.7" y="131.7">SMD0603</text>
<text x="74.2" y="129.2">SMD1206</text>
<text x="83.1" y="131.7">SMD0603</text>
<text x="193.6" y="131.7">SMD1206</text>
<text x="203.8" y="131.7">SMD0603</text>
<text x="220.3" y="129.2">SMD1206</text>
<text x="229.2" y="131.7">SMD0603</text>
<text x="116.2" y="136.8">SMD0603</text>
<text x="262.2" y="136.8">SMD0603</text>
<text x="60.3" y="148.2">SMD0603</text>
<text x="99.6" y="146.9">SMD1206</text>
<text x="206.3" y="148.2">SMD0805</text>
<text x="245.7" y="146.9">SMD1206</text>
<text x="38.7" y="180">SMD1206</text>
<text x="133.9" y="180">SMD1206</text>
<text x="26" y="182.5">SMD0603</text>
<text x="47.6" y="182.5">SMD0603</text>
<text x="80.6" y="185">SOT23-8</text>
<text x="106" y="182.5">SMD0603</text>
<text x="121.2" y="182.5">SMD0603</text>
<text x="142.8" y="182.5">SMD0603</text>
<text x="175.8" y="183.8">SOT23-8</text>
<text x="64.1" y="193.9">SMD1206</text>
<text x="159.3" y="193.9">SMD1206</text>
</g>
<g font-size="1.1">
<text x="31.2" y="1.3">5</text>
<text x="89.9" y="1.3">4</text>
<text x="148.5" y="1.3">3</text>
<text x="207.2" y="1.3">2</text>
<text x="265.9" y="1.3">1</text>
<text x=".5" y="28.6">D</text>
<text x="295.7" y="28.6">D</text>
<text x=".5" y="80.1">C</text>
<text x="295.7" y="80.1">C</text>
<text x=".5" y="131.7">B</text>
<text x="295.7" y="131.7">B</text>
<text x=".5" y="183.3">A</text>
<text x="295.7" y="183.3">A</text>
<text x="31.2" y="209.3">5</text>
<text x="89.9" y="209.3">4</text>
<text x="148.5" y="209.3">3</text>
<text x="207.2" y="209.3">2</text>
<text x="265.9" y="209.3">1</text>
</g>
</svg>
